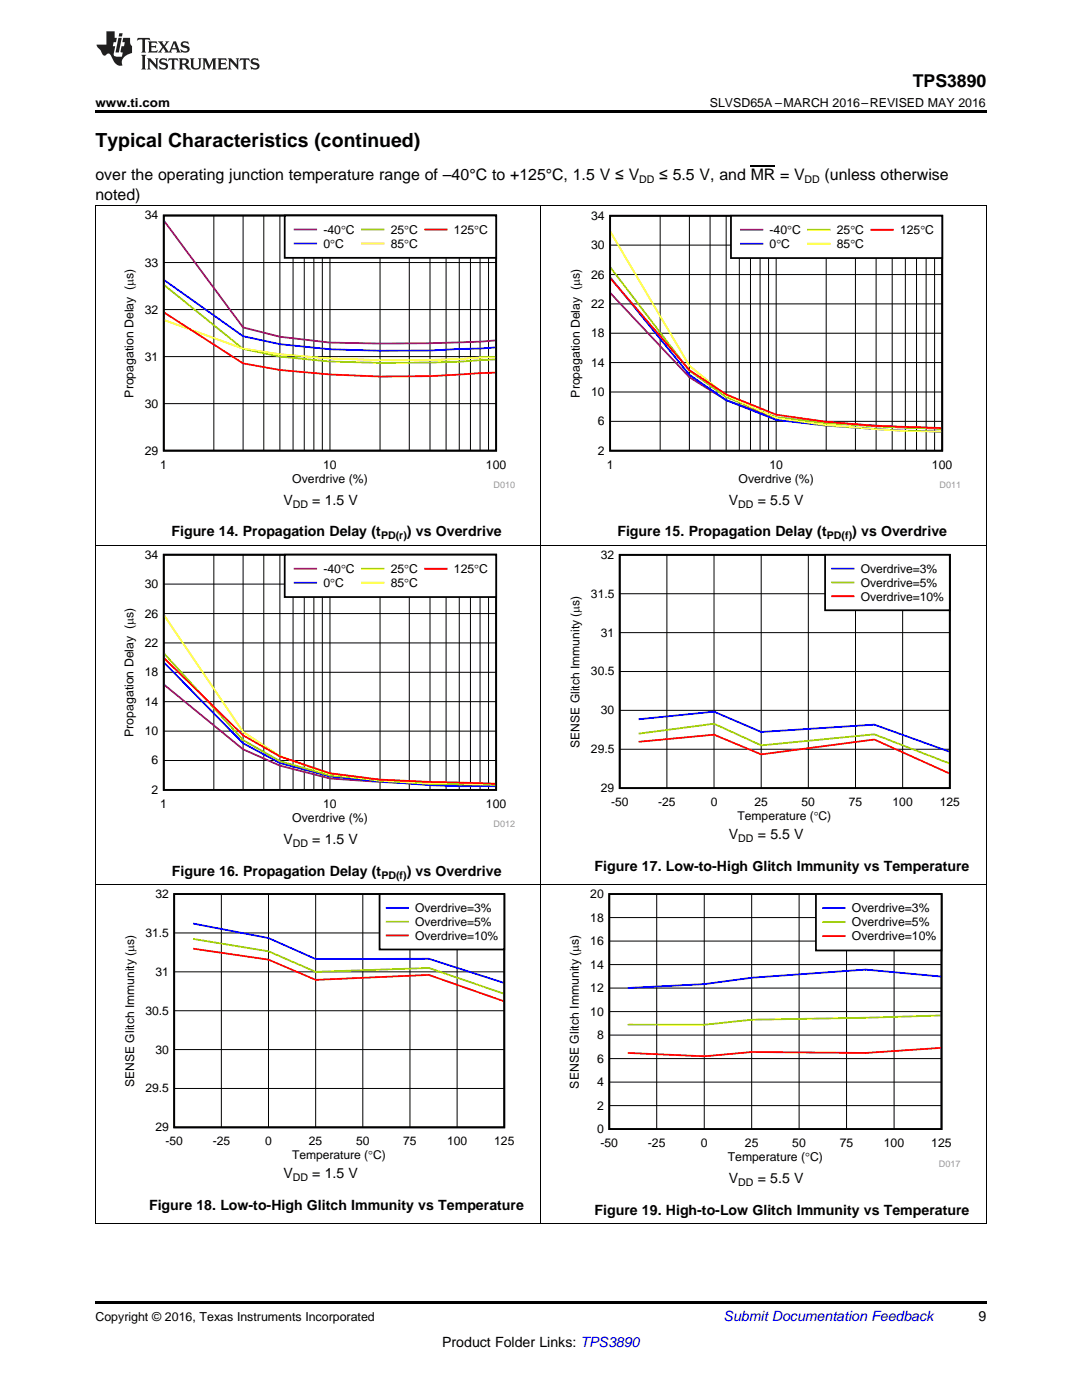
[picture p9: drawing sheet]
<svg xmlns="http://www.w3.org/2000/svg" width="216mm" height="279mm" viewBox="0 0 216 279" stroke-linecap="round" stroke-linejoin="round" font-family="sans-serif">
<path d="M19 244.2h.2zM196.7 244.2h.1zM19 259.7h177.8v.5h-177.8z" fill="#000"/>
<g fill="none" stroke="#000" stroke-width=".2">
<path d="M19.1 176.5v67.7M107.9 176.5v67.7M131 178.4v47M140.5 178.4v47M150 178.4v47M159.5 178.4v47M168.9 178.4v47M178.4 178.4v47M196.8 176.5v67.7M121.6 197.2h66.3M121.6 192.5h66.3M121.6 187.8h66.3"/>
<path d="M121.6 183.1h66.3M121.6 216h66.3M121.6 211.3h66.3M121.6 206.6h66.3M121.6 201.9h66.3M121.6 220.6h66.3M19 244.2h177.8"/>
</g>
<path d="M121.6 178.4h66.3v46.9h-66.3z" fill="none" stroke="#000" stroke-width=".35"/>
<path d="M187.8 194.9l-15.1-1.4-22.7 1.6-9.5 1.3-15.1 .8" fill="none" stroke="#00f" stroke-width=".35"/>
<path d="M187.8 202.7l-15.1 .4-22.7 .4-9.5 1h-15.1" fill="none" stroke="#9acc00" stroke-width=".35"/>
<path d="M187.8 209.1l-15.1 1-22.7-.1-9.5 .8-15.1-.7" fill="none" stroke="#f00" stroke-width=".35"/>
<path d="M162.8 178.4h25.1v11.3h-25.1z" fill="#fff"/>
<path d="M162.8 178.4h25.1v11.3h-25.1z" fill="none" stroke="#000" stroke-width=".35"/>
<path d="M164.2 181.2h4.3" fill="none" stroke="#00f" stroke-width=".35"/>
<path d="M164.2 184h4.3" fill="none" stroke="#9acc00" stroke-width=".35"/>
<path d="M164.2 186.8h4.3" fill="none" stroke="#f00" stroke-width=".35"/>
<path d="M24.4 177.5h78.2v54.3h-78.2z" fill-rule="evenodd" fill="#fff"/>
<path d="M34.8 178.4h65.8v46.6h-65.8z" fill="none" stroke="#000" stroke-width=".35"/>
<path d="M44.2 178.4v46.6M53.6 178.4v46.6M63 178.4v46.6M72.4 178.4v46.6M81.8 178.4v46.6M91.2 178.4v46.6M34.8 194h65.8M34.8 186.2h65.8M34.8 217.2h65.8M34.8 209.5h65.8M34.8 201.7h65.8" fill="none" stroke="#000" stroke-width=".2"/>
<path d="M38.5 184.3l15.1 2.9 9.4 4.2 22.6-.1 14.8 4.8" fill="none" stroke="#00f" stroke-width=".35"/>
<path d="M38.5 187.4l15.1 2.5 9.4 4.1 22.6-.8 14.8 5.1" fill="none" stroke="#9c0" stroke-width=".35"/>
<path d="M38.5 189.3l15.1 2.2 9.4 4.1 22.6-1 14.8 5.2" fill="none" stroke="#f00" stroke-width=".35"/>
<path d="M75.7 178.4h24.9v11.1h-24.9z" fill-rule="evenodd" fill="#fff"/>
<path d="M32.7 110.7h66.3v46.9h-66.3zM75.7 178.4h24.9v11.1h-24.9z" fill="none" stroke="#000" stroke-width=".35"/>
<path d="M32.8 132.3l15.7 16 7.3 4 10 2.6 10 1a186.4 186.4 0 0 0 23.1 1M77.2 181.2h4.2" fill="none" stroke="#00f" stroke-width=".35"/>
<path d="M77.2 183.9h4.2" fill="none" stroke="#9c0" stroke-width=".35"/>
<path d="M32.8 131.4l15.7 15.3 7.3 4.3 10 3.3 10 1.3 10 .5 13.1 .3M77.2 186.7h4.2" fill="none" stroke="#f00" stroke-width=".35"/>
<g fill="none" stroke="#000" stroke-width=".2">
<path d="M19.1 108.8v67.7M32.7 116.6h66.3M42.7 110.7v47M48.5 110.7v47M52.6 110.7v47M55.8 110.7v47M58.5 110.7v47M60.7 110.7v47M62.6 110.7v47M64.3 110.7v47M65.8 110.7v47M75.8 110.7v47"/>
<path d="M81.7 110.7v47M85.8 110.7v47M89 110.7v47M91.6 110.7v47M93.9 110.7v47M95.8 110.7v47M97.5 110.7v47M107.9 108.8v67.7M196.8 108.8v67.7M32.7 134.2h66.3M32.7 128.3h66.3M32.7 122.5h66.3"/>
<path d="M32.7 151.8h66.3M32.7 145.9h66.3M32.7 140h66.3M19 176.5h177.8"/>
</g>
<path d="M32.8 136.7l15.7 12.8 7.3 3.3 10 2.6a403.4 403.4 0 0 0 33.1 1.4" fill="none" stroke="#800080" stroke-width=".35"/>
<path d="M32.8 130.5l15.7 17.2 7.3 4.2 10 2.9 10 .8 15.8 1 7.3-.1" fill="none" stroke="#9acc00" stroke-width=".35"/>
<path d="M32.8 122.8l15.7 23.3 7.3 4.8 10 3.7 10 1.2 10 .6 13.1 .2" fill="none" stroke="#ff0" stroke-width=".35"/>
<path d="M56.8 110.7h42.2v8.5h-42.2z" fill="#fff"/>
<path d="M56.8 110.7h42.2v8.5h-42.2z" fill="none" stroke="#000" stroke-width=".35"/>
<path d="M58.8 113.5h4.3" fill="none" stroke="#800080" stroke-width=".35"/>
<path d="M58.8 116.3h4.3" fill="none" stroke="#00f" stroke-width=".35"/>
<path d="M72.2 113.5h4.3" fill="none" stroke="#9acc00" stroke-width=".35"/>
<path d="M72.2 116.3h4.3" fill="none" stroke="#ff0" stroke-width=".35"/>
<path d="M84.8 113.5h4.3" fill="none" stroke="#f00" stroke-width=".35"/>
<path d="M113.3 109.8h78.2v54.3h-78.2z" fill-rule="evenodd" fill="#fff"/>
<path d="M123.7 110.7h65.8v46.6h-65.8z" fill="none" stroke="#000" stroke-width=".35"/>
<path d="M123.7 118.5h65.8M133.1 110.7v46.6M142.5 110.7v46.6M151.9 110.7v46.6M161.3 110.7v46.6M170.7 110.7v46.6M180.1 110.7v46.6M123.7 134h65.8M123.7 126.3h65.8M123.7 149.5h65.8M123.7 141.8h65.8" fill="none" stroke="#000" stroke-width=".2"/>
<path d="M127.4 143.5l15.1-1.5 9.4 4.1 22.6-1.5 14.8 5.4" fill="none" stroke="#00f" stroke-width=".35"/>
<path d="M127.4 146.4l15.1-2 9.4 4.4 22.6-2.2 14.8 5.7" fill="none" stroke="#9c0" stroke-width=".35"/>
<path d="M127.4 148l15.1-1.4 9.4 4 22.6-3 14.8 6.7" fill="none" stroke="#f00" stroke-width=".35"/>
<path d="M164.6 110.7h24.9v11.1h-24.9z" fill-rule="evenodd" fill="#fff"/>
<path d="M32.7 43h66.3v46.9h-66.3zM164.6 110.7h24.9v11.1h-24.9z" fill="none" stroke="#000" stroke-width=".35"/>
<path d="M32.8 55.9l15.7 11.2 7.3 1.6 10 1 10 .3h10l13.1-.7M166.1 113.5h4.2" fill="none" stroke="#00f" stroke-width=".35"/>
<path d="M166.1 116.2h4.2" fill="none" stroke="#9c0" stroke-width=".35"/>
<path d="M32.8 62.4l15.7 10.1 7.3 1.3a199.8 199.8 0 0 0 40 .7l3.1-.1M166.1 119h4.2" fill="none" stroke="#f00" stroke-width=".35"/>
<g fill="none" stroke="#000" stroke-width=".2">
<path d="M19.1 41.1v67.7M32.7 52.4h66.3M42.7 43v47M48.5 43v47M52.6 43v47M55.8 43v47M58.5 43v47M60.7 43v47M62.6 43v47M64.3 43v47M65.8 43v47M75.8 43v47"/>
<path d="M81.7 43v47M85.8 43v47M89 43v47M91.6 43v47M93.9 43v47M95.8 43v47M97.5 43v47M107.9 41.1v67.7M196.8 41.1v67.7M32.7 71.2h66.3M32.7 61.8h66.3M32.7 80.6h66.3"/>
<path d="M19 108.8h177.8"/>
</g>
<path d="M32.8 44.1l15.7 21.2 7.3 1.9 10 1.2a340.1 340.1 0 0 0 33.1-.5" fill="none" stroke="#800080" stroke-width=".35"/>
<path d="M32.8 56.9l15.7 12.7 7.3 1.6 10 .9a286.1 286.1 0 0 0 33.1-.4" fill="none" stroke="#9acc00" stroke-width=".35"/>
<path d="M32.8 63.9l15.7 5.7a190.9 190.9 0 0 0 37.3 2.2l13.1-.5" fill="none" stroke="#ff0" stroke-width=".35"/>
<path d="M56.8 43h42.2v8.5h-42.2z" fill="#fff"/>
<path d="M56.8 43h42.2v8.5h-42.2zM121.7 43.1h66.3v46.8h-66.3z" fill="none" stroke="#000" stroke-width=".35"/>
<path d="M58.8 45.8h4.3M121.8 58.5l15.8 16.8 7.3 4.6 10 3.5a534.4 534.4 0 0 0 33 2.2" fill="none" stroke="#800080" stroke-width=".35"/>
<path d="M58.8 48.6h4.3M121.8 55.5l15.8 19.3 7.3 5.1 10 3.9a337.3 337.3 0 0 0 33 2.4" fill="none" stroke="#00f" stroke-width=".35"/>
<path d="M72.2 45.8h4.3M121.8 53.4l15.8 20.6 7.3 5.2 10 4.1a301.9 301.9 0 0 0 33 2.3" fill="none" stroke="#9acc00" stroke-width=".35"/>
<path d="M72.2 48.6h4.3M121.8 46.3l15.8 26.7 7.3 6 10 4.4 10 1.5a219.2 219.2 0 0 0 23 1.3" fill="none" stroke="#ff0" stroke-width=".35"/>
<path d="M84.8 45.8h4.3M121.8 55.6l15.8 18.3 7.3 4.8 10 4.1a185.4 185.4 0 0 0 29.9 2.5l3.1 .1" fill="none" stroke="#f00" stroke-width=".35"/>
<g fill="none" stroke="#000" stroke-width=".2">
<path d="M121.7 54.8h66.3M121.7 48.9h66.3M131.7 43.1v46.9M137.6 43.1v46.9M141.7 43.1v46.9M144.9 43.1v46.9M147.5 43.1v46.9M149.8 43.1v46.9M151.7 43.1v46.9M153.4 43.1v46.9M154.9 43.1v46.9M164.9 43.1v46.9"/>
<path d="M170.7 43.1v46.9M174.8 43.1v46.9M178 43.1v46.9M180.7 43.1v46.9M182.9 43.1v46.9M184.8 43.1v46.9M186.5 43.1v46.9M121.7 78.2h66.3M121.7 72.4h66.3M121.7 66.5h66.3M121.7 60.6h66.3M121.7 84.1h66.3"/>
</g>
<path d="M145.9 43.1h42.1v8.4h-42.1z" fill="#fff"/>
<path d="M145.9 43.1h42.1v8.4h-42.1z" fill="none" stroke="#000" stroke-width=".35"/>
<path d="M147.8 45.9h4.3" fill="none" stroke="#800080" stroke-width=".35"/>
<path d="M147.8 48.6h4.3" fill="none" stroke="#00f" stroke-width=".35"/>
<path d="M161.3 45.9h4.2" fill="none" stroke="#9acc00" stroke-width=".35"/>
<path d="M161.3 48.6h4.2" fill="none" stroke="#ff0" stroke-width=".35"/>
<path d="M173.9 45.9h4.3" fill="none" stroke="#f00" stroke-width=".35"/>
<path d="M19 41.1h177.8" fill="none" stroke="#000" stroke-width=".2"/>
<path d="M19 22h177.8v.5h-177.8z" fill="#000"/>
<g fill="#231f20">
<path d="M27.5 7.6l-.1 .5 .4-.2h.6v.1v2.1l-.2 .4h1l-.3-.4v-2.1l.1-.1h.5l.5 .2-.2-.5zM29.5 8.3l.2 .3v1.5l-.2 .4h1.8l.2-.6a1.04 1.04 0 0 1-1.3 .2v-.7h.6l.3 .2v-.6l-.3 .2h-.6v-.6l.8-.1 .4 .3-.2-.5zM31.5 8.3l.9 1.1-.9 1.1h.8l-.2-.2 .5-.7 .4 .7-.2 .2h1.5l-.1-.2 .1-.4h.9l.1 .4-.2 .2h1l-.3-.3-.7-1.9h-.5l-.9 2-.8-1 .9-1h-.8l.1 .3-.3 .5-.4-.6 .2-.2zM34.7 8.6l.4 1h-.7zM36.3 8.4a.63 .63 0 0 0-.2 .7 .63 .63 0 0 0 .6 .4l.6 .2 .1 .2a.75 .75 0 0 1-.7 .4 .75 .75 0 0 1-.6-.5l.1 .7 .1-.1a1.11 1.11 0 0 0 1.5-.6 1.13 1.13 0 0 0-1.2-.8l-.1-.4a1.04 1.04 0 0 1 1.2 .2l-.2-.5-.1 .1-.5-.2zM28.2 10.9l.2 .4v2.2l-.2 .4h1l-.3-.4v-2.2l.3-.4zM29.3 11.6l.3 .4v1.5l-.3 .4h.8l-.2-.4v-1.3l1.5 1.7v-1.9l.2-.4h-.7l.2 .4v.9l-1.1-1.3zM32 11.8a.62 .62 0 0 0-.2 .7 .62 .62 0 0 0 .6 .4l.6 .1 .1 .3a.76 .76 0 0 1-.7 .3 .76 .76 0 0 1-.6-.4l.1 .7 .1-.1a1.11 1.11 0 0 0 1.5-.6 1.13 1.13 0 0 0-1.2-.8l-.1-.4a1.04 1.04 0 0 1 1.2 .2l-.2-.6-.1 .1-.5-.1zM33.7 11.6l-.2 .6a.61 .61 0 0 1 .8-.3v1.6l-.2 .4h.9l-.2-.4v-1.6a.63 .63 0 0 1 .8 .3l-.2-.6zM35.6 11.6l.3 .4v1.5l-.3 .4h1l-.2-.2v-.8l.5 .2a.76 .76 0 0 0 1.2 .7l-1-1a.58 .58 0 0 0 .6-.5 .58 .58 0 0 0-.5-.6zM36.4 11.9h.1a.45 .45 0 0 1 .5 .1 .45 .45 0 0 1 .1 .5l-.7 .2zM37.9 11.6l.2 .2a2.17 2.17 0 0 0 .3 1.9 .99 .99 0 0 0 1.6-.6v-1.1l.2-.4h-.7l.2 .2a1.92 1.92 0 0 1-.2 1.8 .6 .6 0 0 1-.9-.5v-1.1l.2-.4zM40.4 11.6l.2 .4v1.5l-.2 .4h.7l-.2-.4v-1.4l.8 1.8 .8-1.8v1.4l-.2 .4h.9l-.2-.4v-1.5l.2-.4h-.8l-.6 1.5-.6-1.5zM43.4 11.6l.2 .4v1.5l-.2 .4h1.8l.2-.6a1.04 1.04 0 0 1-1.3 .1v-.6h.5l.4 .2v-.6l-.4 .2h-.5v-.7h.8l.3 .3-.1-.6zM45.5 11.6l.2 .4v1.5l-.2 .4h.7l-.2-.4v-1.3l1.5 1.7v-1.9l.2-.4h-.7l.2 .4v.9l-1.1-1.3zM47.9 11.6l-.1 .6a.61 .61 0 0 1 .8-.3v1.6l-.3 .4h1l-.3-.4 .1-1.6a.63 .63 0 0 1 .7 .3l-.1-.6zM50.2 11.8a.62 .62 0 0 0-.2 .7 .62 .62 0 0 0 .6 .4l.6 .1 .2 .3a.76 .76 0 0 1-.8 .3 .76 .76 0 0 1-.6-.4l.1 .7 .2-.1a1.11 1.11 0 0 0 1.5-.6 1.13 1.13 0 0 0-1.3-.8l-.1-.4a1.04 1.04 0 0 1 1.2 .2l-.1-.6-.2 .1-.5-.1z"/>
<path d="M21.2 6.3v2.6h-1.9l.1 .4 .7 .9a.91 .91 0 0 0 1 .8 .56 .56 0 0 1 .5-.3 .56 .56 0 0 1 .5 .3l.4 .8a1.53 1.53 0 0 0 1.9 1.2 1.54 1.54 0 0 1 1-2.1l.9-.3v-1.4a1.52 1.52 0 0 1-.3-1.6h-1.4l-.2 .8h.5l-.2 .8h-.4l-.2 1v.2l.4 .1-.2 .8a1.93 1.93 0 0 1-1.6-.3l.3-1.8h-.5l.2-.8h.4l.2-.8h-.4v-1.3zM23.6 7.6l-.6 2.9h.7l.6-2.9zM23.8 6.6l-.1 .7h.6l.2-.7z"/>
</g>
<path d="M149.8 33.2h4.9" fill="none" stroke="#000" stroke-width=".21"/>
<text font-size="3.9" x="19" y="29.3">Typical Characteristics (continued)</text>
<text font-size="3.5" x="182.1" y="17.3">TPS3890</text>
<g font-size="3.2">
<text x="19" y="36">over the operating junction temperature range of –40°C to +125°C, 1.5 V ≤ V</text>
<text x="131.6" y="36">≤ 5.5 V, and MR = V</text>
<text x="164.5" y="36">(unless otherwise</text>
<text x="19" y="39.9">noted)</text>
</g>
<g font-size="2.8">
<text x="56.6" y="100.7">V</text>
<text x="62.3" y="100.7">= 1.5 V</text>
<text x="145.5" y="100.7">V</text>
<text x="151.2" y="100.7">= 5.5 V</text>
<text x="34.2" y="107.1">Figure 14. Propagation Delay (t</text>
<text x="81.2" y="107.1">) vs Overdrive</text>
<text x="123.2" y="107.1">Figure 15. Propagation Delay (t</text>
<text x="170" y="107.1">) vs Overdrive</text>
<text x="145.5" y="167.4">V</text>
<text x="151.2" y="167.4">= 5.5 V</text>
<text x="56.6" y="168.4">V</text>
<text x="62.3" y="168.4">= 1.5 V</text>
<text x="118.6" y="173.7">Figure 17. Low-to-High Glitch Immunity vs Temperature</text>
<text x="34.3" y="174.8">Figure 16. Propagation Delay (t</text>
<text x="81.1" y="174.8">) vs Overdrive</text>
<text x="56.6" y="235.1">V</text>
<text x="62.3" y="235.1">= 1.5 V</text>
<text x="145.5" y="236.1">V</text>
<text x="151.2" y="236.1">= 5.5 V</text>
<text x="29.7" y="241.4">Figure 18. Low-to-High Glitch Immunity vs Temperature</text>
<text x="118.6" y="242.5">Figure 19. High-to-Low Glitch Immunity vs Temperature</text>
<text x="195.3" y="263.6">9</text>
<text x="88.2" y="268.9">Product Folder Links: TPS3890</text>
</g>
<text font-size="2.8" fill="#0000c8" x="144.4" y="263.6">Submit Documentation Feedback</text>
<g font-size="2.5">
<text x="19" y="21.4">www.ti.com</text>
<text x="141.6" y="21.4">SLVSD65A –MARCH 2016–REVISED MAY 2016</text>
<text x="19" y="263.6">Copyright © 2016, Texas Instruments Incorporated</text>
</g>
<g font-size="2.4">
<text x="28.9" y="43.8">34</text>
<text x="64.5" y="46.7">-40qC</text>
<text x="78" y="46.7">25qC</text>
<text x="90.6" y="46.7">125qC</text>
<text x="118" y="43.9">34</text>
<text x="153.6" y="46.7">-40qC</text>
<text x="167" y="46.7">25qC</text>
<text x="179.6" y="46.7">125qC</text>
<text x="28.9" y="53.2">33</text>
<text x="64.5" y="49.5">0</text>
<text x="65.9" y="49.5">qC</text>
<text x="78" y="49.5">85qC</text>
<text x="118" y="49.7">30</text>
<text x="153.6" y="49.5">0</text>
<text x="154.9" y="49.5">qC</text>
<text x="167" y="49.5">85qC</text>
<text x="118" y="55.6">26</text>
<text x="28.9" y="62.6">32</text>
<text x="118" y="61.4">22</text>
<text x="28.9" y="72">31</text>
<text x="118" y="67.3">18</text>
<text x="118" y="73.2">14</text>
<text x="26.6" y="79.3" transform="rotate(-90 26.6 79.3)">Propagation Delay (Ps)</text>
<text x="28.9" y="81.3">30</text>
<text x="115.7" y="79.4" transform="rotate(-90 115.7 79.4)">Propagation Delay (Ps)</text>
<text x="118" y="79">10</text>
<text x="119.3" y="84.9">6</text>
<text x="28.9" y="90.7">29</text>
<text x="32" y="93.5">1</text>
<text x="64.5" y="93.5">10</text>
<text x="97" y="93.5">100</text>
<text x="119.3" y="90.7">2</text>
<text x="121.1" y="93.5">1</text>
<text x="153.5" y="93.5">10</text>
<text x="186" y="93.5">100</text>
<text x="58.3" y="96.3">Overdrive (%)</text>
<text x="147.4" y="96.3">Overdrive (%)</text>
<text x="28.9" y="111.5">34</text>
<text x="119.9" y="111.5">32</text>
<text x="28.9" y="117.4">30</text>
<text x="64.5" y="114.4">-40qC</text>
<text x="64.5" y="117.2">0</text>
<text x="65.9" y="117.2">qC</text>
<text x="78" y="114.4">25qC</text>
<text x="78" y="117.2">85qC</text>
<text x="90.6" y="114.4">125qC</text>
<text x="117.9" y="119.3">31.5</text>
<text x="171.7" y="114.3">Overdrive=3%</text>
<text x="171.7" y="117.1">Overdrive=5%</text>
<text x="171.7" y="119.8">Overdrive=10%</text>
<text x="28.9" y="123.2">26</text>
<text x="28.9" y="129.1">22</text>
<text x="119.9" y="127">31</text>
<text x="28.9" y="135">18</text>
<text x="117.9" y="134.8">30.5</text>
<text x="28.9" y="140.8">14</text>
<text x="119.9" y="142.6">30</text>
<text x="26.6" y="147" transform="rotate(-90 26.6 147)">Propagation Delay (Ps)</text>
<text x="28.9" y="146.7">10</text>
<text x="115.7" y="149.2" transform="rotate(-90 115.7 149.2)">SENSE Glitch Immunity (Ps)</text>
<text x="30.2" y="152.6">6</text>
<text x="117.9" y="150.3">29.5</text>
<text x="30.2" y="158.4">2</text>
<text x="32" y="161.2">1</text>
<text x="64.5" y="161.2">10</text>
<text x="97" y="161.2">100</text>
<text x="119.9" y="158.1">29</text>
<text x="121.9" y="160.8">-50</text>
<text x="131.3" y="160.8">-25</text>
<text x="141.8" y="160.8">0</text>
<text x="150.6" y="160.8">25</text>
<text x="160" y="160.8">50</text>
<text x="169.4" y="160.8">75</text>
<text x="178.1" y="160.8">100</text>
<text x="187.5" y="160.8">125</text>
<text x="58.3" y="164">Overdrive (%)</text>
<text x="147.2" y="163.6">Temperature (qC)</text>
<text x="31" y="179.2">32</text>
<text x="117.8" y="179.2">20</text>
<text x="82.8" y="182">Overdrive=3%</text>
<text x="82.8" y="184.8">Overdrive=5%</text>
<text x="117.8" y="183.9">18</text>
<text x="170" y="182.1">Overdrive=3%</text>
<text x="170" y="184.9">Overdrive=5%</text>
<text x="29" y="187">31.5</text>
<text x="82.8" y="187.5">Overdrive=10%</text>
<text x="117.8" y="188.6">16</text>
<text x="170" y="187.7">Overdrive=10%</text>
<text x="31" y="194.7">31</text>
<text x="117.8" y="198">12</text>
<text x="117.8" y="193.3">14</text>
<text x="29" y="202.5">30.5</text>
<text x="117.8" y="202.7">10</text>
<text x="119.1" y="207.4">8</text>
<text x="31" y="210.3">30</text>
<text x="119.1" y="212.1">6</text>
<text x="26.8" y="216.9" transform="rotate(-90 26.8 216.9)">SENSE Glitch Immunity (Ps)</text>
<text x="29" y="218">29.5</text>
<text x="115.5" y="217.2" transform="rotate(-90 115.5 217.2)">SENSE Glitch Immunity (Ps)</text>
<text x="119.1" y="221.4">2</text>
<text x="119.1" y="216.7">4</text>
<text x="31" y="225.8">29</text>
<text x="119.1" y="226.1">0</text>
<text x="33" y="228.5">-50</text>
<text x="42.4" y="228.5">-25</text>
<text x="52.9" y="228.5">0</text>
<text x="58.3" y="231.3">Temperature (qC)</text>
<text x="61.7" y="228.5">25</text>
<text x="71.1" y="228.5">50</text>
<text x="80.5" y="228.5">75</text>
<text x="89.2" y="228.5">100</text>
<text x="98.6" y="228.5">125</text>
<text x="119.8" y="228.9">-50</text>
<text x="129.3" y="228.9">-25</text>
<text x="139.8" y="228.9">0</text>
<text x="145.2" y="231.7">Temperature (qC)</text>
<text x="148.6" y="228.9">25</text>
<text x="158.1" y="228.9">50</text>
<text x="167.6" y="228.9">75</text>
<text x="176.4" y="228.9">100</text>
<text x="185.8" y="228.9">125</text>
</g>
<g font-size="2.1">
<text x="127.6" y="36.6">DD</text>
<text x="160.5" y="36.6">DD</text>
<text x="58.4" y="101.3">DD</text>
<text x="147.3" y="101.3">DD</text>
<text x="76" y="107.6">PD(r)</text>
<text x="165" y="107.6">PD(f)</text>
<text x="147.3" y="168">DD</text>
<text x="58.4" y="169">DD</text>
<text x="76.1" y="175.3">PD(f)</text>
<text x="58.4" y="235.7">DD</text>
<text x="147.3" y="236.7">DD</text>
</g>
<g font-size="1.8" fill="#999">
<text x="98.5" y="97.4">D010</text>
<text x="187.5" y="97.4">D011</text>
<text x="98.5" y="165.1">D012</text>
<text x="187.3" y="232.8">D017</text>
</g>
</svg>
